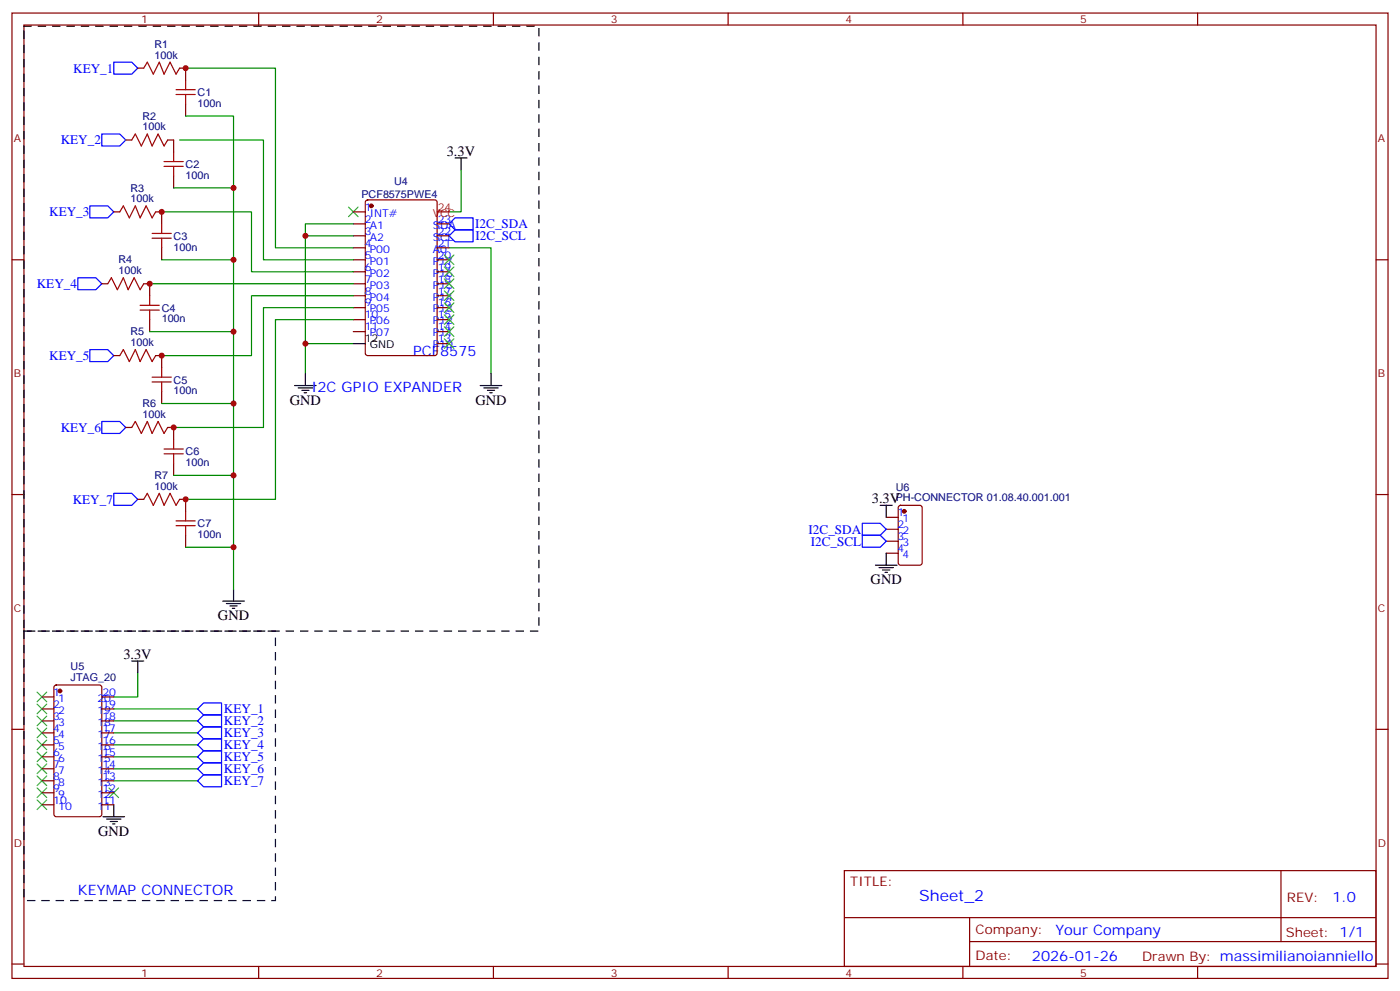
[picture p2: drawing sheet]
<svg xmlns="http://www.w3.org/2000/svg" width="412mm" height="292mm" viewBox="0 0 412 292" stroke-linecap="round" stroke-linejoin="round" font-family="sans-serif">
<g fill="none" stroke="#870000" stroke-width=".35">
<path d="M3.5 3.8h405.4v284.4h-405.4zM7.1 7.4h398.2v277.3h-398.2zM76.2 3.8v3.6M145.3 3.8v3.6M214.5 3.8v3.6M283.6 3.8v3.6M352.8 3.8v3.6M40.6 20.1h1.7M52.9 20.1h1.8v3.5M54.7 30.7v3.5M37 41.2h1.8M49.4 41.2h1.8v3.6"/>
<path d="M51.2 51.8v3.6M107.8 59.1l.5-.2h19.8l.6 .4 .1 44.7-.5 .7h-20l-.6-.4-.1-44.7zM3.5 76.5h3.6M33.5 62.4h1.8M45.9 62.4h1.7v3.5M47.6 73v3.5M104.1 76.5h3.5M104.1 62.4h3.5M104.1 65.9h3.5M104.1 69.5h3.5M104.1 73h3.5M128.8 76.5h3.5"/>
<path d="M128.8 65.9h3.5M128.8 69.5h3.5M128.8 73h3.5M405.3 76.5h3.6M30 83.6h1.7M42.3 83.6h1.8v3.5M44.1 94.2v3.5M104.1 80h3.5M104.1 83.6h3.5M104.1 87.1h3.5M104.1 90.6h3.5M104.1 94.2h3.5"/>
<path d="M104.1 97.7h3.5M128.8 80h3.5M128.8 83.6h3.5M128.8 87.1h3.5M128.8 90.6h3.5M128.8 94.2h3.5M128.8 97.7h3.5M33.5 104.7h1.8M45.9 104.7h1.7v3.6M47.6 115.3v3.6M128.8 101.2h3.5M37 125.9h1.8"/>
<path d="M49.4 125.9h1.8v3.5M51.2 136.5v3.5M3.5 145.7h3.6M40.6 147.1h1.7M52.9 147.1h1.8v3.5M54.7 157.7v3.5M261.1 152.4h3.5M261.1 155.9h3.5M261.1 159.4h3.5M264.8 149l.5-.2h5.6l.7 .5v16.5l-.4 .6-5.9 .1-.7-.5v-16.5zM405.3 145.7h3.6M261.1 162.9h3.5"/>
<path d="M3.5 214.8h3.6M12.3 205.3h3.6M12.3 208.8h3.6M12.3 212.3h3.6M12.3 215.9h3.6M12.3 219.4h3.6M16.1 202l.5-.2h12.7l.6 .4 .1 37.7-.5 .6-12.9 .1-.7-.5v-37.6zM30 205.3h3.5M30 208.8h3.5M30 212.3h3.5M30 215.9h3.5M30 219.4h3.5"/>
<path d="M405.3 214.8h3.6M12.3 222.9h3.6M12.3 226.4h3.6M12.3 230h3.6M12.3 233.5h3.6M12.3 237h3.6M30 222.9h3.5M30 226.4h3.5M30 230h3.5M30 233.5h3.5M30 237h3.5M248.7 256.4h156.6v28.3h-156.6z"/>
<path d="M377.3 256.5v20.8M248.7 270.3h156.5M285.6 277.3h119.6M285.6 270.3v14.1M3.5 284h3.6M76.2 284.7v3.5M145.3 284.7v3.5M214.5 284.7v3.5M283.6 284.7v3.5M352.8 284.7v3.5M405.3 284h3.6"/>
</g>
<g fill="none" stroke="#00f" stroke-width=".35">
<path d="M33.5 18.3h5.3l1.8 1.8-1.8 1.7h-5.3zM30 39.5h5.3l1.7 1.7-1.7 1.8h-5.3zM26.5 60.6h5.2l1.8 1.8-1.8 1.8h-5.2zM132.3 69.5l1.8-1.8h5.2v3.5h-5.2zM132.3 65.9l1.8-1.7h5.2v3.5h-5.2zM22.9 81.8h5.3l1.8 1.8-1.8 1.7h-5.3zM26.5 103h5.2l1.8 1.7-1.8 1.8h-5.2zM30 124.1h5.3l1.7 1.8-1.7 1.8h-5.3zM33.5 145.3h5.3l1.8 1.8-1.8 1.7h-5.3zM254 154.1h5.3l1.8 1.8-1.8 1.8h-5.3zM254 157.7h5.3l1.8 1.7-1.8 1.8h-5.3zM58.2 219.4l1.8-1.8h5.3v3.6h-5.3z"/>
<path d="M58.2 215.9l1.8-1.8h5.3v3.5h-5.3zM58.2 212.3l1.8-1.7h5.3v3.5h-5.3zM58.2 208.8l1.8-1.8h5.3v3.6h-5.3zM58.2 230l1.8-1.8h5.3v3.5h-5.3zM58.2 226.4l1.8-1.7h5.3v3.5h-5.3zM58.2 222.9l1.8-1.7h5.3v3.5h-5.3z"/>
</g>
<g fill="none" stroke="#008700" stroke-width=".35">
<path d="M54.7 20.1h26.4v52.9h23M54.7 34.2h14.1v21.2M51.2 55.4h17.6v21.1M52.9 41.2h24.7v35.3h26.5M135.8 50.1v12.3h-3.5M47.6 62.4h26.5v17.6h30M47.6 76.5h21.2v21.2M104.1 69.5h-14.1v31.7M104.1 65.9h-14.1v3.6M132.3 73h12.3v37M44.1 97.7h24.7v21.2M44.1 83.6h60"/>
<path d="M104.1 94.2h-23v52.9h-26.4M104.1 90.6h-26.5v35.3h-26.4M104.1 87.1h-30v17.6h-26.5M47.6 118.9h21.2v21.1M104.1 101.2h-14.1v8.8M51.2 140h17.6v21.2M54.7 161.2h14.1v12.3M40.6 198.2v7.1h-7.1M33.5 219.4h24.7M33.5 215.9h24.7M33.5 212.3h24.7M33.5 208.8h24.7"/>
<path d="M33.5 230h24.7M33.5 226.4h24.7M33.5 222.9h24.7"/>
</g>
<g fill="none" stroke="#000" stroke-width=".35">
<path d="M134.1 46.5h3.5M135.8 46.5v3.6M86.8 113.6h6.3M87.8 114.3h4.3M88.9 115h2.1M89.6 115.7h.7M90 110v3.6M104.1 101.2h3.5M141.5 113.6h6.3M142.5 114.3h4.3M143.6 115h2.1M144.3 115.7h.7"/>
<path d="M144.6 110v3.6M259.3 148.8h3.5M261.1 148.8v3.6M65.6 177.1h6.4M66.7 177.8h4.2M67.7 178.5h2.1M68.4 179.2h.7M68.8 173.5v3.6M257.9 166.5h6.3M258.9 167.2h4.3M260 167.9h2.1M260.7 168.6h.7"/>
<path d="M261.1 162.9v3.6M38.8 194.7h3.5M40.6 194.7v3.5M33.5 237v3.6M30.3 240.6h6.4M31.4 241.3h4.2M32.5 242h2.1M33.2 242.7h.7"/>
</g>
<g fill="none" stroke="#3c3" stroke-width=".35">
<path d="M102.7 61l2.8 2.8M105.5 61l-2.8 2.8M130.9 75.1l2.8 2.8M130.9 78.6l2.8 2.9M133.7 75.1l-2.8 2.8M133.7 78.6l-2.8 2.9M130.9 82.2l2.8 2.8M130.9 85.7l2.8 2.8M130.9 89.2l2.8 2.8M130.9 92.7l2.8 2.9M130.9 96.3l2.8 2.8M130.9 99.8l2.8 2.8"/>
<path d="M133.7 82.2l-2.8 2.8M133.7 85.7l-2.8 2.8M133.7 89.2l-2.8 2.8M133.7 92.7l-2.8 2.9M133.7 96.3l-2.8 2.8M133.7 99.8l-2.8 2.8M10.9 203.9l2.9 2.8M10.9 207.4l2.9 2.8M10.9 210.9l2.9 2.8M10.9 214.5l2.9 2.8M10.9 218l2.9 2.8M13.8 203.9l-2.9 2.8"/>
<path d="M13.8 207.4l-2.9 2.8M13.8 210.9l-2.9 2.8M13.8 214.5l-2.9 2.8M13.8 218l-2.9 2.8M10.9 221.5l2.9 2.8M10.9 225l2.9 2.9M10.9 228.6l2.9 2.8M10.9 232.1l2.9 2.8M10.9 235.6l2.9 2.8M13.8 221.5l-2.9 2.8M13.8 225l-2.9 2.9M13.8 228.6l-2.9 2.8"/>
<path d="M13.8 232.1l-2.9 2.8M13.8 235.6l-2.9 2.8M32.1 232.1l2.8 2.8M34.9 232.1l-2.8 2.8"/>
</g>
<path d="M7.1 7.7h151.6v178.2h-151.6zM7.1 185.9h74v79.4h-74z" fill="none" stroke="#000" stroke-width=".35" stroke-dasharray="2.1 2.1"/>
<g fill="#870000" stroke="#870000" stroke-width=".35">
<circle cx="109.4" cy="60.6" r=".53"/>
<circle cx="17.6" cy="203.5" r=".53"/>
<circle cx="266.3" cy="150.6" r=".53"/>
</g>
<path d="M128.8 62.4h3.5" fill="none" stroke="#f00" stroke-width=".35"/>
<g fill="none" stroke="#a10000" stroke-width=".35">
<path d="M42.3 20.1l1.1-1.8 1.8 3.5 1.7-3.5 1.4 3.5 1.8-3.5 1.8 3.5 1-1.7M51.9 27.8h5.6M51.9 26.4h5.6M54.7 23.6v2.8M54.7 27.8v2.9M38.8 41.2l1.1-1.7 1.7 3.5 1.8-3.5 1.4 3.5 1.8-3.5 1.7 3.5 1.1-1.8M48.3 49h5.7M48.3 47.6h5.7M51.2 44.8v2.8M51.2 49v2.8M35.3 62.4l1-1.8 1.8 3.6 1.8-3.6 1.4 3.6 1.7-3.6 1.8 3.6 1.1-1.8M44.8 70.2h5.6"/>
<path d="M44.8 68.8h5.6M47.6 65.9v2.9M47.6 70.2v2.8M31.7 83.6l1.1-1.8 1.8 3.5 1.7-3.5 1.4 3.5 1.8-3.5 1.8 3.5 1-1.7M41.3 91.3h5.6M41.3 89.9h5.6M44.1 87.1v2.8M44.1 91.3v2.9M35.3 104.7l1-1.7 1.8 3.5 1.8-3.5 1.4 3.5 1.7-3.5 1.8 3.5 1.1-1.8M44.8 112.5h5.6M44.8 111.1h5.6M47.6 108.3v2.8"/>
<path d="M47.6 112.5v2.8M38.8 125.9l1.1-1.8 1.7 3.6 1.8-3.6 1.4 3.6 1.8-3.6 1.7 3.6 1.1-1.8M48.3 133.7h5.7M48.3 132.3h5.7M51.2 129.4v2.9M51.2 133.7v2.8M42.3 147.1l1.1-1.8 1.8 3.5 1.7-3.5 1.4 3.5 1.8-3.5 1.8 3.5 1-1.7M51.9 154.8h5.6M51.9 153.4h5.6M54.7 150.6v2.8M54.7 154.8v2.9"/>
</g>
<g fill="#c00">
<circle cx="90" cy="101.2" r=".88"/>
<circle cx="90" cy="69.5" r=".88"/>
<circle cx="54.7" cy="20.1" r=".88"/>
<circle cx="47.6" cy="62.4" r=".88"/>
<circle cx="44.1" cy="83.6" r=".88"/>
<circle cx="54.7" cy="147.1" r=".88"/>
<circle cx="51.2" cy="125.9" r=".88"/>
<circle cx="47.6" cy="104.7" r=".88"/>
<circle cx="68.8" cy="161.2" r=".88"/>
<circle cx="68.8" cy="140" r=".88"/>
<circle cx="68.8" cy="118.9" r=".88"/>
<circle cx="68.8" cy="97.7" r=".88"/>
<circle cx="68.8" cy="76.5" r=".88"/>
<circle cx="68.8" cy="55.4" r=".88"/>
</g>
<text font-size="4.6" fill="#00f" x="270.8" y="265.5">Sheet_2</text>
<g font-size="4.2">
<text x="131.6" y="45.8">3.3V</text>
<text x="85.4" y="119.2">GND</text>
<text x="140.1" y="119.2">GND</text>
<text x="256.8" y="148.1">3.3V</text>
<text x="256.5" y="172.1">GND</text>
<text x="64.2" y="182.7">GND</text>
<text x="36.3" y="194">3.3V</text>
<text x="28.9" y="246.2">GND</text>
</g>
<g font-size="4.2" fill="#00f">
<text x="121.7" y="104.7">PCF8575</text>
<text x="91.7" y="115.3">I2C GPIO EXPANDER</text>
<text x="22.9" y="263.5">KEYMAP CONNECTOR</text>
<text x="392.5" y="265.7">1.0</text>
<text x="310.9" y="275.3">Your Company</text>
<text x="304" y="283.1">2026-01-26</text>
</g>
<g font-size="3.9" fill="#00f">
<text x="21.6" y="21.4">KEY_1</text>
<text x="17.9" y="42.5">KEY_2</text>
<text x="14.5" y="63.7">KEY_3</text>
<text x="140" y="67.2">I2C_SDA</text>
<text x="140.1" y="70.8">I2C_SCL</text>
<text x="10.8" y="84.9">KEY_4</text>
<text x="14.5" y="106">KEY_5</text>
<text x="17.9" y="127.2">KEY_6</text>
<text x="21.4" y="148.4">KEY_7</text>
<text x="238.2" y="157.2">I2C_SDA</text>
<text x="238.8" y="160.7">I2C_SCL</text>
<text x="66" y="213.6">KEY_2</text>
<text x="66" y="210">KEY_1</text>
<text x="66" y="220.6">KEY_4</text>
<text x="66" y="217.1">KEY_3</text>
<text x="66" y="227.7">KEY_6</text>
<text x="66" y="224.2">KEY_5</text>
<text x="66" y="231.2">KEY_7</text>
</g>
<g font-size="3.9" fill="#800">
<text x="250.5" y="261">TITLE:</text>
<text x="379.1" y="265.7">REV:</text>
<text x="287.4" y="275.2">Company:</text>
<text x="378.7" y="275.8">Sheet: 1/1</text>
<text x="287.4" y="282.9">Date:</text>
<text x="336.4" y="283">Drawn By: massimilianoianniello</text>
</g>
<g font-size="3.2" fill="#800">
<text x="41.6" y="6.8">1</text>
<text x="110.8" y="6.8">2</text>
<text x="179.9" y="6.8">3</text>
<text x="249.1" y="6.8">4</text>
<text x="318.2" y="6.8">5</text>
<text x="4.1" y="41.9">A</text>
<text x="405.9" y="41.9">A</text>
<text x="4.1" y="111.1">B</text>
<text x="405.9" y="111.1">B</text>
<text x="4.1" y="180.2">C</text>
<text x="405.9" y="180.2">C</text>
<text x="4.1" y="249.4">D</text>
<text x="405.9" y="249.4">D</text>
<text x="41.6" y="287.7">1</text>
<text x="110.8" y="287.7">2</text>
<text x="179.9" y="287.7">3</text>
<text x="249.1" y="287.7">4</text>
<text x="318.2" y="287.7">5</text>
</g>
<g font-size="3.2" fill="#000080">
<text x="45.5" y="17.3">100k</text>
<text x="45.5" y="14.1">R1</text>
<text x="58.2" y="28.3">C1</text>
<text x="42" y="35.2">R2</text>
<text x="58.2" y="31.5">100n</text>
<text x="42" y="38.4">100k</text>
<text x="54.7" y="52.6">100n</text>
<text x="54.7" y="49.5">C2</text>
<text x="38.4" y="59.6">100k</text>
<text x="38.4" y="56.4">R3</text>
<text x="106.5" y="58.2">PCF8575PWE4</text>
<text x="116.1" y="54.5">U4</text>
<text x="51.2" y="70.6">C3</text>
<text x="34.9" y="77.6">R4</text>
<text x="51.2" y="73.8">100n</text>
<text x="34.9" y="80.8">100k</text>
<text x="47.6" y="95">100n</text>
<text x="47.6" y="91.8">C4</text>
<text x="38.4" y="101.9">100k</text>
<text x="38.4" y="98.7">R5</text>
<text x="51.2" y="113">C5</text>
<text x="42" y="119.9">R6</text>
<text x="51.2" y="116.1">100n</text>
<text x="42" y="123.1">100k</text>
<text x="54.7" y="137.3">100n</text>
<text x="54.7" y="134.1">C6</text>
<text x="45.5" y="141.1">R7</text>
<text x="45.5" y="144.3">100k</text>
<text x="263.9" y="147.7">PH-CONNECTOR 01.08.40.001.001</text>
<text x="263.9" y="144.5">U6</text>
<text x="58.2" y="155.3">C7</text>
<text x="58.2" y="158.5">100n</text>
<text x="20.8" y="197.4">U5</text>
<text x="20.8" y="200.6">JTAG_20</text>
</g>
<g font-size="3.2" fill="#00f">
<text x="107.4" y="62.1">1</text>
<text x="107.4" y="65.6">2</text>
<text x="108.9" y="63.8">INT#</text>
<text x="128.9" y="65.6">23</text>
<text x="107.4" y="69.1">3</text>
<text x="108.9" y="67.3">A1</text>
<text x="108.9" y="70.9">A2</text>
<text x="127.5" y="70.9">SCL</text>
<text x="127.5" y="67.3">SDA</text>
<text x="128.9" y="69.1">22</text>
<text x="107.4" y="72.6">4</text>
<text x="107.4" y="76.2">5</text>
<text x="108.9" y="74.4">P00</text>
<text x="108.9" y="77.9">P01</text>
<text x="127.5" y="77.9">P17</text>
<text x="127.5" y="74.4">A0</text>
<text x="128.9" y="76.2">20</text>
<text x="128.9" y="72.6">21</text>
<text x="107.4" y="79.7">6</text>
<text x="107.4" y="83.2">7</text>
<text x="108.9" y="81.5">P02</text>
<text x="127.5" y="81.5">P16</text>
<text x="128.9" y="83.2">18</text>
<text x="128.9" y="79.7">19</text>
<text x="107.4" y="86.7">8</text>
<text x="108.9" y="85">P03</text>
<text x="108.9" y="88.5">P04</text>
<text x="127.5" y="88.5">P14</text>
<text x="127.5" y="85">P15</text>
<text x="128.9" y="86.7">17</text>
<text x="107.4" y="90.3">9</text>
<text x="107.4" y="93.8">10</text>
<text x="108.9" y="92">P05</text>
<text x="108.9" y="95.6">P06</text>
<text x="127.5" y="95.6">P12</text>
<text x="127.5" y="92">P13</text>
<text x="128.9" y="93.8">15</text>
<text x="128.9" y="90.3">16</text>
<text x="107.4" y="97.3">11</text>
<text x="108.9" y="99.1">P07</text>
<text x="127.5" y="99.1">P11</text>
<text x="128.9" y="100.9">13</text>
<text x="128.9" y="97.3">14</text>
<text x="127.5" y="102.6">P10</text>
<text x="264.4" y="152">1</text>
<text x="264.4" y="155.5">2</text>
<text x="265.9" y="153.8">1</text>
<text x="264.4" y="159.1">3</text>
<text x="265.9" y="157.3">2</text>
<text x="265.9" y="160.8">3</text>
<text x="264.4" y="162.6">4</text>
<text x="265.9" y="164.4">4</text>
<text x="15.7" y="204.9">1</text>
<text x="15.7" y="208.5">2</text>
<text x="17.2" y="206.7">1</text>
<text x="28.7" y="206.7">20</text>
<text x="30.2" y="208.5">19</text>
<text x="30.2" y="204.9">20</text>
<text x="15.7" y="212">3</text>
<text x="15.7" y="215.5">4</text>
<text x="17.2" y="210.2">2</text>
<text x="17.2" y="213.7">3</text>
<text x="28.7" y="213.7">18</text>
<text x="28.7" y="210.2">19</text>
<text x="30.2" y="215.5">17</text>
<text x="30.2" y="212">18</text>
<text x="15.7" y="219">5</text>
<text x="17.2" y="217.3">4</text>
<text x="17.2" y="220.8">5</text>
<text x="28.7" y="220.8">16</text>
<text x="28.7" y="217.3">17</text>
<text x="30.2" y="219">16</text>
<text x="15.7" y="222.6">6</text>
<text x="15.7" y="226.1">7</text>
<text x="17.2" y="224.3">6</text>
<text x="17.2" y="227.9">7</text>
<text x="28.7" y="227.9">14</text>
<text x="28.7" y="224.3">15</text>
<text x="30.2" y="226.1">14</text>
<text x="30.2" y="222.6">15</text>
<text x="15.7" y="229.6">8</text>
<text x="15.7" y="233.2">9</text>
<text x="17.2" y="231.4">8</text>
<text x="28.7" y="231.4">13</text>
<text x="30.2" y="233.2">12</text>
<text x="30.2" y="229.6">13</text>
<text x="15.7" y="236.7">10</text>
<text x="17.2" y="234.9">9</text>
<text x="17.2" y="238.4">10</text>
<text x="28.7" y="238.4">11</text>
<text x="28.7" y="234.9">12</text>
<text x="30.2" y="236.7">11</text>
</g>
<g font-size="3.2" fill="#f00">
<text x="127.5" y="63.8">VCC</text>
<text x="128.9" y="62.1">24</text>
</g>
<g font-size="3.2">
<text x="107.4" y="100.9">12</text>
<text x="108.9" y="102.6">GND</text>
</g>
</svg>
